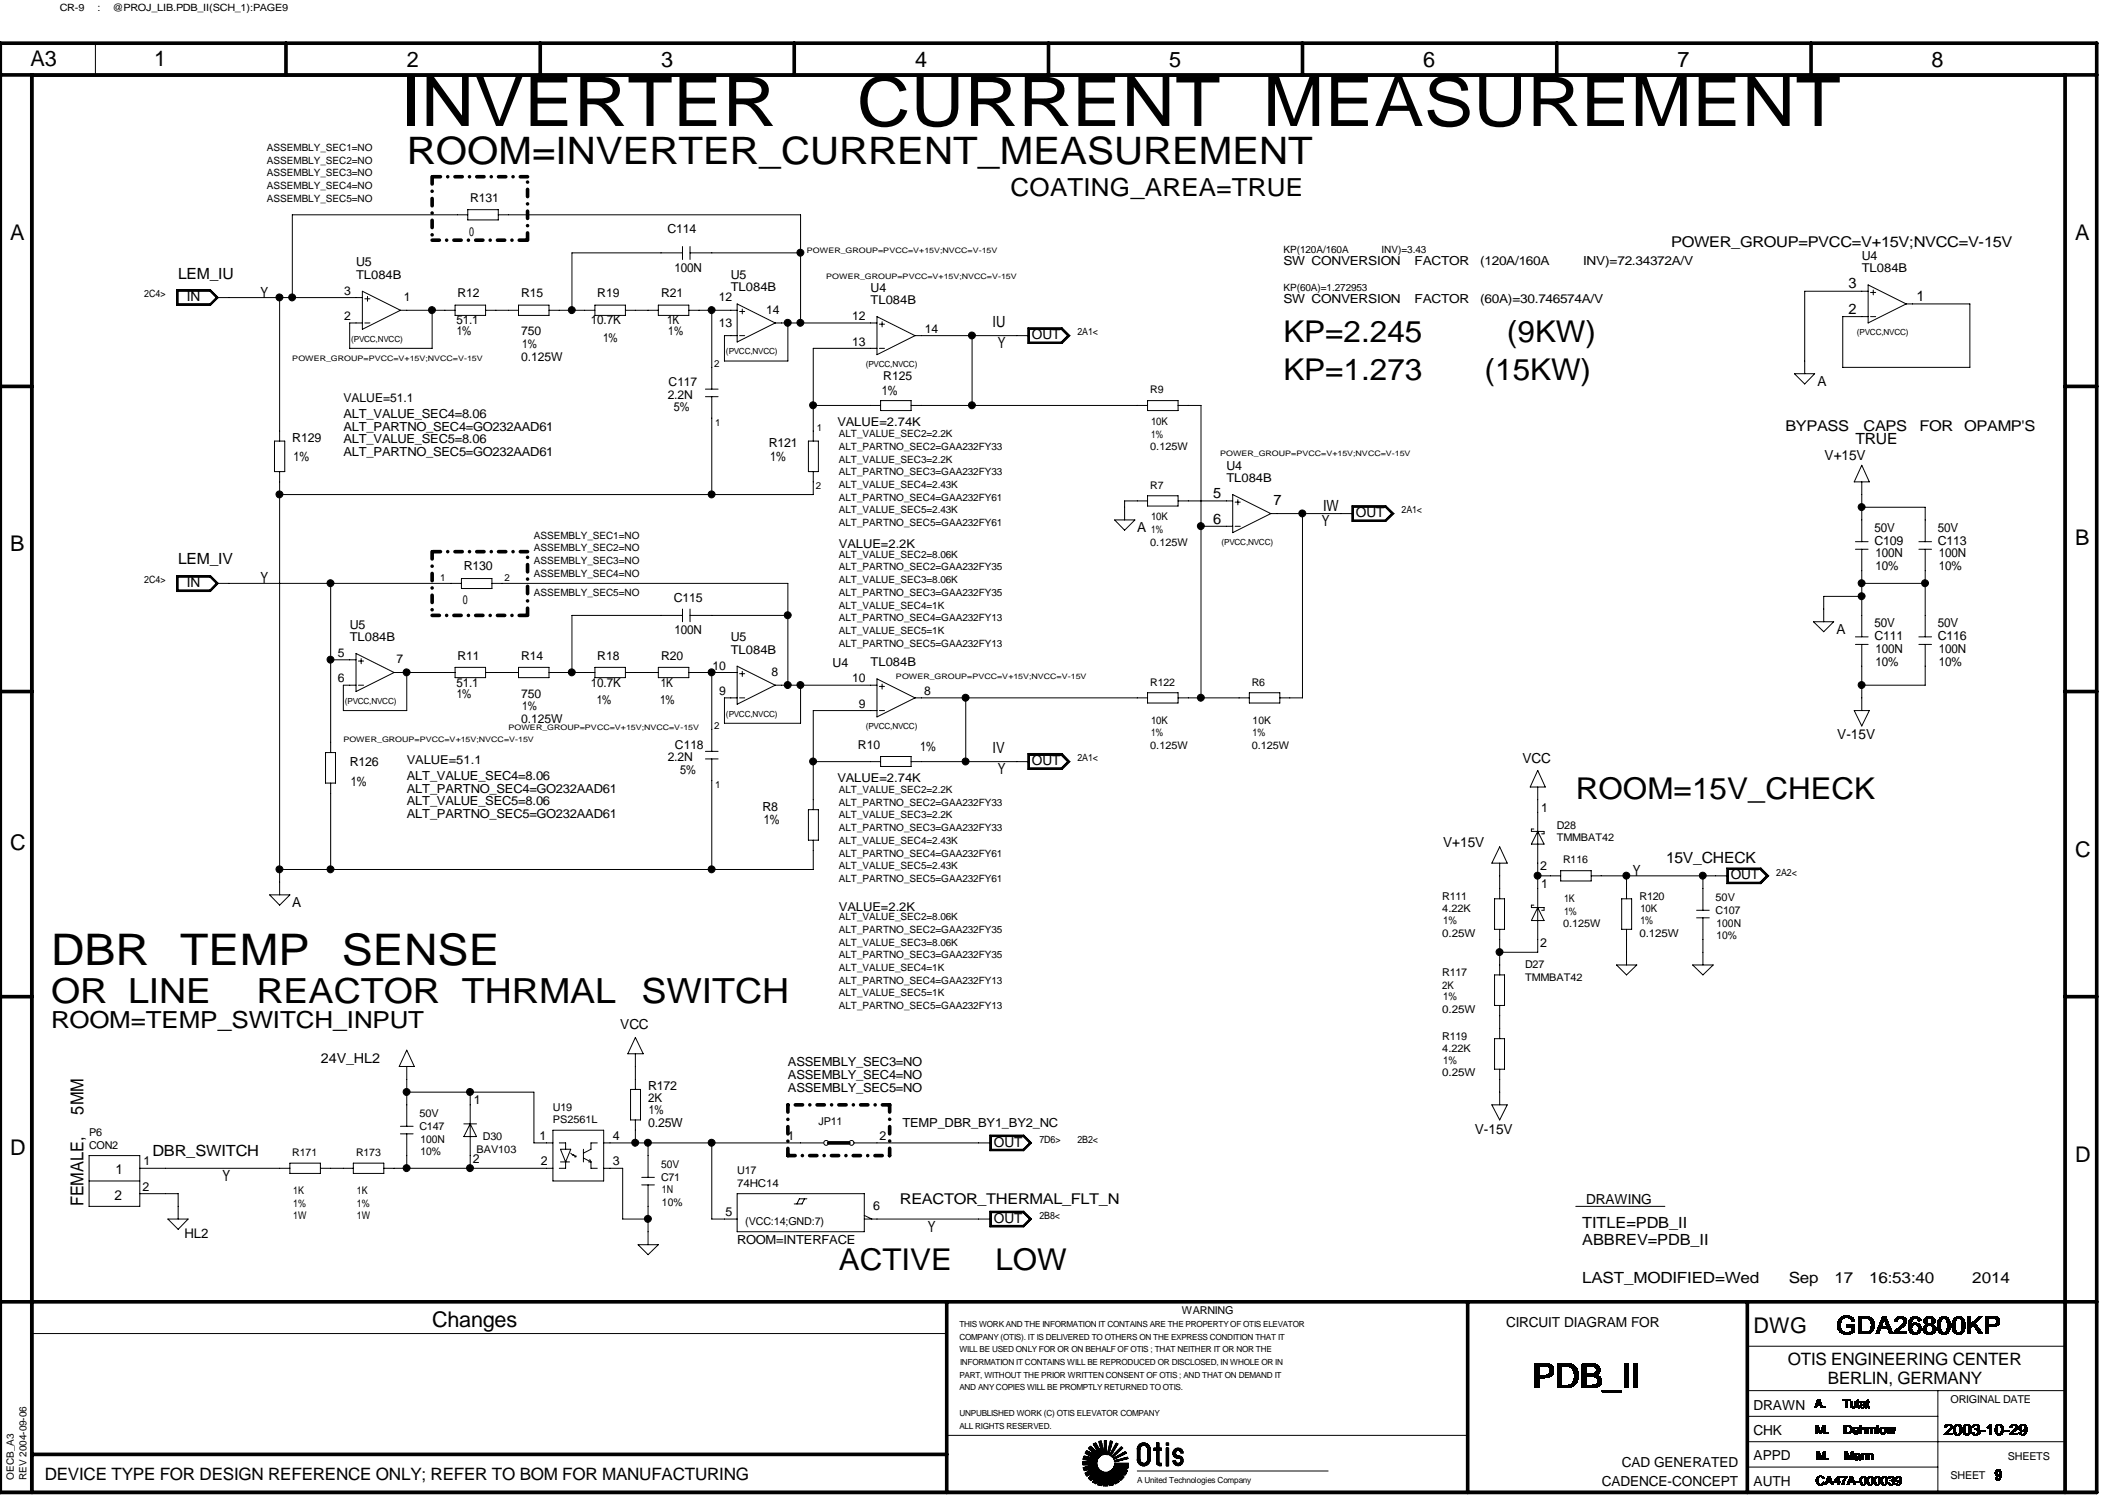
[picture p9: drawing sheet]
<svg xmlns="http://www.w3.org/2000/svg" width="297mm" height="210mm" viewBox="0 0 297 210" stroke-linecap="round" stroke-linejoin="round" font-family="sans-serif">
<g fill="none" stroke="#000" stroke-width=".51">
<path d="M0 6.1h293.9v203h-293.9zM0 10.5h293.9M4.5 10.5v198.6M40.1 6.1v4.4M75.7 6.1v4.4M111.3 6.1v4.4M147 6.1v4.4M182.6 6.1v4.4M218.2 6.1v4.4M253.9 6.1v4.4M289.5 10.5v198.6M0 54.1h4.5"/>
<path d="M289.5 54.1h4.4M0 96.9h4.5M289.5 96.9h4.4M0 139.7h4.5M289.5 139.7h4.4M116.2 160.1h2.8M0 182.4h293.9M132.7 182.4v26.7M205.7 182.4v26.7M244.9 182.4v26.7M4.5 203.8h128.2"/>
</g>
<path d="M60.6 33.7h13.4M60.6 24.8v8.9M74 33.7v-8.9M74 24.8h-13.4M60.6 77.3v8.9M74 77.3h-13.4M60.6 86.2h13.4M74 86.2v-8.9M110.4 154.8v7.1M124.7 154.8h-14.3M110.4 161.9h14.3M124.7 161.9v-7.1" fill="none" stroke="#000" stroke-width=".51" stroke-dasharray="1 1 0 1"/>
<g fill="none" stroke="#000" stroke-width=".14">
<path d="M.2 6.2h293.5v202.8h-293.5zM13.4 6.1v4.4M65.6 29.4h4.2v1.4h-4.2zM65.6 30.1h-24.6v11.6M69.8 30.1h42.4v15.2M95.7 35.4h-15.5v8.1M95.7 34.5v1.9M96.7 35.4h15.5M96.7 34.5v1.9M261.9 39.9l5.3 2.7-5.3 2.7zM24.8 40.6h4.7l1.1 1.1-1.1 1.1h-4.7zM24.8 40.6h4.7l1 1.1-1 1h-4.7z"/>
<path d="M24.9 40.7h4.6l.9 1-.9 .9h-4.6zM25 40.8h4.4l.9 .9-.9 .9h-4.4zM30.3 41.7h20.5M39.2 41.7v20.1M50.8 40.8l5.3 2.7-5.3 2.6zM51.1 45.3h.8M51.1 41.9h.8M51.5 41.5v.7M56.1 43.5h7.7M60.6 43.5v5.3h-11.6v-3.5h1.8M63.8 42.8h4.3v1.4h-4.3zM68.1 43.5h4.6"/>
<path d="M72.7 42.8h4.3v1.4h-4.3zM77 43.5h6.4M83.4 42.8h4.3v1.4h-4.3zM87.7 43.5h4.6M92.3 42.8h4.3v1.4h-4.3zM96.6 43.5h6.7M98.9 54.5h1.8M98.9 55.6h1.8M99.8 43.5v11M99.8 55.6v13.7M103.3 42.6l5.4 2.7-5.4 2.6zM103.7 47h.7"/>
<path d="M103.7 43.6h.7M104.1 43.3v.7M108.7 45.3h14.2M110.4 45.3v5.3h-8.8v-3.6h1.7M114 56.8h9.4M122.9 48.8h-8.9v13M122.9 44.4l5.4 2.6-5.4 2.7zM123.3 48.8h.7M123.3 45.4h.7M123.4 56.1h4.3v1.4h-4.3zM123.7 45.1v.7M127.7 56.8h33.2"/>
<path d="M128.3 47h16M136.3 47v9.8M144.1 45.9h4.8l1.1 1.1-1.1 1.1h-4.8zM144.1 46h4.7l1.1 1-1.1 1h-4.7zM144.2 46.1h4.6l1 .9-1 1h-4.6zM144.3 46.1h4.5l.8 .9-.8 .9h-4.5zM160.9 56.1h4.2v1.4h-4.2zM165.1 56.8h3.3v41M251.5 52.4h2.9l-1.4 1.4zM261.9 40.8h-8.9v11.6M262.2 44.4h.7M262.2 41h.7"/>
<path d="M262.6 40.6v.7M267.2 42.6h8.9v8.9h-17.8v-7.1h3.6M38.5 61.8h1.4v4.3h-1.4zM39.2 66.1v59.3M113.3 61.8h1.4v4.3h-1.4zM114 66.1v3.2h-74.8M156.2 72.9h2.9l-1.5 1.4zM160.9 70.2h-3.3v2.7M160.9 69.5h4.2v1.4h-4.2zM165.1 70.2h7.7M168.4 73.7h4.4M172.8 69.3l5.3 2.7-5.3 2.6z"/>
<path d="M173.1 73.7h.8M173.1 70.4h.8M173.5 70v.7M178.1 72h11.6M182.6 72v25.8h-3.2M189.5 70.9h4.8l1.1 1.1-1.1 1.1h-4.8zM189.6 71h4.7l1 1-1 1h-4.7zM189.6 71h4.6l1 1-1 .9h-4.6zM189.7 71.1h4.5l.9 .9-.9 .9h-4.5zM260.1 77h1.8M260.1 75.9h1.8M261 71.1h8.9v4.8"/>
<path d="M261 67.5v8.4M261 77v12.2M261 65.2l1 2.3h-2.1zM269 77h1.8M269 75.9h1.8M269.9 77v12.2M24.8 80.6h4.7l1.1 1.1-1.1 1.2h-4.7zM24.8 80.7h4.7l1 1-1 1.1h-4.7zM24.9 80.8h4.6l.9 .9-.9 1h-4.6zM25 80.9h4.4l.9 .8-.9 1h-4.4zM30.3 81.7h34.4M46.4 92.5h3.5"/>
<path d="M46.4 81.7v23.8M49.9 91.6l5.3 2.6-5.3 2.7zM50.2 96h.8M50.2 92.6h.8M50.6 92.3v.7M55.2 94.2h8.6M57 94.2v5.4h-8.9v-3.6h1.8M63.8 93.5h4.3v1.5h-4.3zM64.7 81.1h4.3v1.4h-4.3zM68.1 94.2h4.6M69 81.7h41.4v14.3M72.7 93.5h4.3v1.5h-4.3z"/>
<path d="M77 94.2h6.4M83.4 93.5h4.3v1.5h-4.3zM87.7 94.2h4.6M92.3 93.5h4.3v1.5h-4.3zM95.7 85.3v1.8M95.7 86.2h-15.5v8M96.6 94.2h6.7M96.7 85.3v1.8M96.7 86.2h13.7M99.8 94.2v11.1M103.3 93.3l5.4 2.7-5.4 2.7zM103.7 97.8h.7"/>
<path d="M103.7 94.4h.7M104.1 94.1v.7M108.7 96h14.2M112.2 96v5.3h-10.6v-3.5h1.7M122.9 99.6h-8.9v13.9M122.9 95.1l5.4 2.7-5.4 2.7zM123.3 99.6h.7M123.3 96.2h.7M123.7 95.8v.8M128.3 97.8h32.6M135.4 97.8v8.9M160.9 97.1h4.2v1.4h-4.2z"/>
<path d="M165.1 97.8h10M175.1 97.1h4.3v1.4h-4.3zM254.2 87.1h2.8l-1.4 1.4zM259.9 99.6h2.1l-1 2.1zM260.1 90.3h1.8M260.1 89.2h1.8M261 81.7h8.9M261 90.3v9.3M261 83.6h-5.4v3.5M269 90.3h1.8M269 89.2h1.8M269.9 90.3v5.7h-8.9"/>
<path d="M45.6 105.5h1.4v4.2h-1.4zM46.4 109.7v12.1M98.9 105.3h1.8M98.9 106.3h1.8M99.8 106.3v15.5M113.3 113.5h1.4v4.2h-1.4zM114 117.7v4.1h-74.8M114 106.7h9.4M123.4 106h4.3v1.4h-4.3zM127.7 106.7h16.6M144.1 105.6h4.8l1.1 1.1-1.1 1.1h-4.8zM144.1 105.7h4.7l1.1 1-1.1 1h-4.7z"/>
<path d="M144.2 105.7h4.6l1 1-1 1h-4.6zM144.3 105.8h4.5l.8 .9-.8 .9h-4.5zM210.2 118.7l1.1 2.2h-2.2zM215 116.2h-.3v.3h1.7v.3h-.3M215.6 107.9l1 2.4h-2.1zM215.6 110.3v6.2M215.6 116.5v1.7M215.6 118.3v8.9M215.6 116.5l.8 1.8h-1.7zM37.8 125.4h2.8l-1.4 1.4zM209.5 125.9h1.4v4.3h-1.4zM209.5 136.6h1.4v4.3h-1.4z"/>
<path d="M210.2 120.9v5M210.2 130.2v6.4M215 126.8h-.3v.4h1.7v.4h-.3M215.6 127.2v1.7M215.6 129v4.4h-5.4M215.6 122.7h3.2M215.6 127.2l.8 1.8h-1.7zM218.8 122h4.3v1.4h-4.3zM223.1 122.7h19.2M226.6 135.2h2.8l-1.4 1.4zM227.3 125.9h1.4v4.3h-1.4zM228 122.7v3.2"/>
<path d="M228 130.2v5M237.3 135.2h2.9l-1.5 1.4zM237.8 127.6h1.8M237.8 128.6h1.8M238.7 122.7v4.9M238.7 128.6v6.6M242.1 121.6h4.7l1.1 1.1-1.1 1.1h-4.7zM242.1 121.7h4.7l1 1-1 1.1h-4.7zM242.2 121.8h4.6l.9 .9-.9 1h-4.6zM242.3 121.8h4.4l.9 .9-.9 .9h-4.4zM56.1 158.9h1.8M56.1 157.8h1.8"/>
<path d="M57 153h17.8v7.1h2.7M57 149.4v8.4M57 158.9v4.8M57 147.2l1.1 2.2h-2.1zM65 157.5h1.8M65.9 157.5l.9 1.8h-1.8zM65.9 153v4.5M65.9 157.5v1.7M65.9 159.3v4.4M77.5 158.4h7.1v7.1h-7.1zM88.4 152.7h1.4v4.2h-1.4zM89.1 147.7v5"/>
<path d="M89.1 156.9v3.2M89.1 145.4l1.1 2.3h-2.2zM138.8 159h4.7l1.1 1.1-1.1 1.1h-4.7zM138.8 159.1h4.7l1 1-1 1.1h-4.7zM138.9 159.2h4.6l.9 .9-.9 1h-4.6zM139 159.3h4.4l.9 .8-.9 .9h-4.4zM209.1 154.8h2.2l-1.1 2.1zM209.5 145.5h1.4v4.3h-1.4zM210.2 140.9v4.6M210.2 149.8v5M12.5 161.9h7.1v7.1h-7.1zM12.5 165.5h7.1"/>
<path d="M19.6 167.3h5.4v3.5M19.6 163.7h21M23.5 170.8h2.9l-1.4 1.5zM40.6 163h4.3v1.4h-4.3zM44.9 163.7h4.6M49.5 163h4.3v1.4h-4.3zM53.8 163.7h23.7M78.4 160.1h.9v.9M78.6 162.8h1.2M78.6 161h1.4l-.7 1.8zM79.3 162.8v.9h-.9M80 161.6l.3 .3v-.1l.4 .3"/>
<path d="M80.5 162.1h.2M80.7 161.9v.2M81.8 161v1.8M81.8 162.3l1 .5M82.5 162.8h.3M82.7 162.5l.1 .3M82.8 162.8v.9h.9M83.7 160.1h-.9v.9l-1 .6M84.6 160.1h30.8M84.6 163.7h2.7v7.1h3.5M89.4 174.4h2.9l-1.5 1.4zM90 166h1.7"/>
<path d="M90 165h1.7M90.8 160.1v4.9M90.8 166v8.4M99.8 160.1v10.7h3.5M103.3 167.3h17.9v5.3h-17.9zM112.8 168l-.4 .7h-1.1M113.1 168h-1l-.4 .7M119.7 160.1h19.3M121.2 170.8h17.8M121.2 170.3l1 .5M138.8 169.7h4.7l1.1 1.1-1.1 1.1h-4.7zM138.8 169.8h4.7l1 1-1 1.1h-4.7z"/>
<path d="M138.9 169.9h4.6l.9 .9-.9 1h-4.6zM139 169.9h4.4l.9 .9-.9 .9h-4.4zM220.9 169h12.5M4.5 186.9h128.2M244.9 194.9h44.6M244.9 188.6h44.6M244.9 198.5h26.7M271.6 194.9v14.2M4.3 209.1v-198.4h285.3v198.4M132.7 201.1h73M151.8 205.2h2M151.8 205.3h2"/>
<path d="M151.8 204.9h2M151.8 204.8h2M151.8 205h2M151.8 205.1h2M151.8 204.3h1.6M151.8 204.3h1.4M151.8 204.4h2.1M151.8 205.7h2.2M151.8 205.7h2.1M151.9 204.2h.9M151.9 204.3h1M151.9 204.2h.8"/>
<path d="M151.9 205.8h2.1M151.9 205.9h1M151.9 205.8h1.2M151.9 206h.4M151.9 204.1h.5M151.9 204.1h.6M151.9 205.9h.7M151.9 206h.6M152 204h.1M152 206h.1M152 206.1l1.2-.3-1.1 .6h1M152 205.6h1.9"/>
<path d="M152 204.5h1.8M152.1 203.6l1.4 .8-1.5-.4M152.1 203.6h.8M152.1 203.6h.9M152.1 206.5h.8M152.1 205.6h1.7M152.1 206.5h.9M152.2 203.5h.6M152.2 203.5h.5M152.2 206.5h.7M152.2 206.4h1M152.2 203.4h.5"/>
<path d="M152.2 203.4h.3M152.2 203.7h.9M152.2 206.6h.5M152.2 206.7h.5M152.2 206.7h.4M152.2 206.6h.6M152.2 206.3h5.7M152.2 205.5h1.6M152.3 203.3h.2M152.3 206.8h.2M152.3 203.3h.1M152.3 203.7h.8"/>
<path d="M152.4 204.6h1.4M152.4 206.3h5.5M152.4 206.8l1-.5-.8 .8h.7M152.4 203.8h.8M152.4 205.5h1.4M152.4 206.2h2.3M152.5 203.8h.8M152.5 203.8h.9M152.5 204.6h1.3M152.5 206.2h2.1M152.5 205.4h1.3M152.6 206.2h1.9"/>
<path d="M152.6 202.9h.5M152.6 207.2h.6M152.6 206.1h1.8M152.6 207.1h.7M152.7 202.9h.4M152.7 203h.5M152.7 203.9h.8M152.7 207.1h.7M152.7 207.2h.5M152.7 203.1h.6M152.7 202.8h.4M152.7 202.8h.3"/>
<path d="M152.7 203h.6M152.7 204.6h1.1M152.7 207h.8M152.7 207.3h.4M152.7 203.1h.7M152.7 202.7h.3M152.7 206.1h1.6M152.8 204h.8M152.8 207.3h.3M152.8 206.9h.7M152.8 205.4h1M152.8 203.2h.6"/>
<path d="M152.8 202.7h.1M152.8 207.4h.2M152.8 206h1.5M152.8 206.8h.8M152.8 206.9h4.7M152.9 206h1.3M152.9 203.2h.6M152.9 204.7h.9M152.9 207.4h.1M152.9 206.8h4.5M152.9 205.4h.9M152.9 204.1h1.3"/>
<path d="M152.9 204h.8M152.9 206.8h4.4M152.9 207.5l.7-.7-.4 .9M152.9 206h1.2M152.9 203.3h.6M152.9 206.7h4.4M153 203.3h.6M153 206.7h4.3M153 205.9h1.1M153 203.4h.6M153 204.7h.8M153 206.6h4.2"/>
<path d="M153.1 205.3h.7M153.1 203.4h.6M153.1 204.1h1M153.1 205.9h.9M153.1 206.6h4.1M153.1 203.5h.7M153.1 204.2h1M153.1 206.5h4.7M153.2 203.5h.6M153.2 206.5h4.7M153.2 205.8h.8M153.2 202.9h-.6l1.2 1.2-1.5-.9"/>
<path d="M153.2 204.2h.8M153.2 205.3l-1.4 .4h2.1M153.2 207.7h.6M153.2 207.6h.6M153.2 202.3l.9 1.5-1.2-1.2M153.2 203.6h.6M153.2 204.3h.8M153.2 206.4h4.7M153.3 202.4h.4M153.3 202.3h.4M153.3 203.6h.6M153.3 207.5h.6"/>
<path d="M153.3 207.7h.5M153.3 202.5h.5M153.3 204.3h.7M153.3 207.4h.7M153.4 202.3h.2M153.4 202.5h.4M153.4 202.6h.4M153.4 203.7h.6M153.4 207.3h.6M153.4 207.4h.6M153.4 207.8h.3M153.4 204.3h.6"/>
<path d="M153.4 207.2h.7M153.5 202.2h.1M153.5 202.7h.3M153.5 203.8h1.9M153.5 207.9h.2M153.5 207.2h3.1M153.5 202.7h.4M153.5 203.8h.5M153.5 207.1h3.1M153.5 202.8h.5M153.5 202.8h.4M153.5 203.8h1.2"/>
<path d="M153.5 207.9l.6-.7-.2 .9M153.5 207h4M153.5 207.1h3M153.6 202.9h.4M153.6 203.9h.9M153.6 206.9h3.9M153.6 203h.4M153.6 203.9h.8M153.6 206.8h3.8M153.7 203.1h.4M153.7 203h.3M153.7 204h.6"/>
<path d="M153.7 203.2h.4M153.8 203.2h.4M153.8 204h.5M153.8 203.3h.4M153.8 203.4h.5M153.9 203.4h.4M153.9 204.5h-2.1l1.6 .3M153.9 208h.6M153.9 203.5h.4M153.9 207.9h.6M153.9 208.1h.6M154 203.6h.3"/>
<path d="M154 203.5h.3M154 207.8h.5M154 207.9h.5M154 203.6h.4M154 207.7h.6M154 202h.4M154 202.1h.4M154 203.7h1.1M154 203.7h.4M154 207.4h.6M154 208.1h.5M154 207.5h.6"/>
<path d="M154 207.6h.6M154.1 202.3h.4M154.1 202.2h.3M154.1 202.1h.3M154.1 203.8h1.3M154.1 207.3h2.6M154.1 207.4h1.8M154.1 202.4h.4M154.1 207.2h2.6M154.2 201.9h.1M154.2 202.4h.3M154.2 202.5h.3"/>
<path d="M154.2 202.6h.3M154.2 202.7h.4M154.3 202.9h.3M154.3 202.8h.3M154.3 202.7h.3M154.3 201.9l.5 1.8v-1.9h.3v2M154.3 203.1h.4M154.3 203.1h.3M154.3 203h.3M154.3 208.2h.1M154.3 202h-.3l.5 1.8-.9-1.7M154.3 203.2h.4"/>
<path d="M154.4 203.4h.3M154.4 203.3h.3M154.4 203.5h.3M154.4 203.5h.4M154.4 208.2l.3-.8v.8M154.5 203.6h.3M154.5 203.7h.6M154.7 207.9h.6M154.7 207.4h1.3M154.7 207.8h.6M154.7 208.2h.6M154.7 208.1h.6"/>
<path d="M154.7 207.5h.6M154.7 207.6h.6M154.7 207.7h.6M154.7 208h.6M154.8 202.4h.3M154.8 202.3h.3M154.8 202.2h.3M154.8 202h.3M154.8 202.1h.3M154.8 201.9h.3M154.8 203.2h.3M154.8 203.1h.3"/>
<path d="M154.8 203.4h.3M154.8 203.3h.3M154.8 202.9h.3M154.8 202.8h.3M154.8 202.5h.3M154.8 203h.3M154.8 202.6h.3M154.8 202.7h.3M154.8 203.5h.3M154.8 203.6h.3M154.9 208.2h.2M155.2 203.6h.3"/>
<path d="M155.2 203.7h.2M155.3 203.5h.2M155.3 203.6h.2M155.3 203.4h.2M155.3 203.4h.3M155.3 203.3h.3M155.3 207.5h.7M155.3 207.6h.7M155.3 206.2h2.6M155.4 203.2h.2M155.4 203.3h.2M155.4 207.6h.6"/>
<path d="M155.4 203.1h.2M155.4 203h.3M155.4 202.9h.3M155.4 207.8h.6M155.4 207.9h.6M155.4 207.7h.6M155.4 206.2h2.6M155.4 202.8h.3M155.4 202.7h.3M155.4 207.9h.7M155.5 202.6h.3M155.5 202.7h.3"/>
<path d="M155.5 207.9h.6M155.5 208h.6M155.5 206.2h2.5M155.5 202.5h.3M155.5 208.1h.5M155.6 202.4h.2M155.6 202.3h.2M155.6 202.3h.3M155.6 203.8h.2M155.6 203.9h.1M155.6 208.2h.1M155.6 208.2l-.3-.8v.8"/>
<path d="M155.6 206.1h2.4M155.6 202.2h.3M155.6 202h.4M155.6 202.1h.3M155.6 203.7h.3M155.6 204h.1M155.7 201.9h.1M155.7 202h.2M155.7 203.6h.3M155.7 203.7h.2M155.7 201.9l-.5 1.9M155.7 206.1h2.3"/>
<path d="M155.7 203.5h.3M155.8 203.5h.2M155.8 206h2.1M155.8 203.4h.3M155.8 203.3h.3M155.8 204.1h.3M155.9 203.2h.3M155.9 203.3h.2M155.9 204h.3M155.9 205.9h1.9M155.9 204.2h.1M155.9 205.9h1.8"/>
<path d="M156 203.2h.2M156 202l-.6 1.8h-.3M156 204h.2M156 204.2h.1M156 207.4h.7M156 205.8h1.5M156 203.1h.2M156 203.1h.3M156 203.9h.3M156 207.4h.8M156 205.8h2.1M156 203h.3"/>
<path d="M156 207.5h.8M156 205.7h2.1M156.1 202.9h.2M156.1 202.9h.3M156.1 203.8h.3M156.1 204.5h.1M156.1 204.4h.2M156.1 207.6h.7M156.1 207.5h.7M156.1 205.7h2M156.1 205.6h2M156.1 202.8h.3"/>
<path d="M156.1 204.3h.4M156.1 207.7h.7M156.1 205.6h2.1M156.1 205.5h2.1M156.2 202.8h.3M156.2 202.7h.3M156.2 203.8h.3M156.2 205.4h2M156.2 205.5h2M156.2 205.3h2M156.2 203.7h.3M156.2 204.8h.5"/>
<path d="M156.2 204.7h.6M156.2 207.7h.5M156.2 205.2h2M156.2 202.6h.3M156.2 204.3h.4M156.2 204.8h.2M156.2 207.8h.4M156.2 207.8h.5M156.2 205.1h2M156.2 205h2M156.3 202.5h.3M156.3 202.6h.2"/>
<path d="M156.3 203.6h.3M156.3 207.9h.2M156.3 204.2h.4M156.3 202.4h.4M156.3 203.6h.4M156.3 204.6h.8M156.3 207.9l-.4-.6 .2 .8M156.4 202.4h.3M156.4 203.5h.3M156.4 204.2h.4M156.4 202.3h.3l-1 1.7M156.4 202.3h.3"/>
<path d="M156.5 203.5h.3M156.5 204.1h.3M156.5 202.2h.1M156.5 203.4h.3M156.5 202.2l-1 1.7h.2M156.5 204.1h.5M156.5 204.6h.8M156.5 203.4h.4M156.6 203.3h.3M156.6 204.6h.8M156.6 203.3h.4M156.6 204h.5"/>
<path d="M156.6 207.1h.9M156.7 203.2h.3M156.7 207.1h.7M156.7 203.2h.4M156.7 204h.5M156.7 204h.4M156.7 204.5h.9M156.7 207.2h.7M156.8 203.2h.3M156.8 207.2h.5M156.8 203.1h.4M156.8 203.9h.5"/>
<path d="M156.9 203h.3M156.9 203.9h.5M156.9 207.3h.4M156.9 203h.4M156.9 207.3h.3M157 202.9h.3M157 203.8h.5M157 207.3h.2M157 207.4h.2M157 202.9h.4l-1.4 1.4M157 204.5h.8M157 207.4h.1"/>
<path d="M157.1 202.9h.2M157.1 203.8h.5M157.1 202.8h.2M157.1 207.4l-.6-.4 .4 .6h-.8M157.2 203.7h.5M157.2 204.4h.7M157.2 202.7l-1.4 1.4h.3M157.2 203.7h.6M157.3 203.6h.6l-1.8 .9M157.3 204.4h.8l-1.9 .5M157.4 203.6h.5M157.4 204.3h.7"/>
<path d="M157.4 206.6h.4M157.4 205.8l.6 .2h-2.3M157.5 203.5h.4M157.5 206.6h.3M157.6 203.5h.2M157.6 204.3h.5M157.6 206.7h.1M157.6 203.4h.2M157.7 206.7l-.6-.2 .5 .5h-4M157.7 203.4l-1.6 .9h.3M157.9 204.3h.2M157.9 204.2h.2"/>
<path d="M158.1 204.2l-1.9 .5h.8M159.4 203.1h.4v1.4h-.4zM159.4 203h.4M159.4 202.9h.4M159.4 204.6h.4M159.4 206.1h26.8M159.5 202.9l-.1 .1h.4M159.5 202.8v.1M159.5 203.1v1.4M159.5 204.7v.2M159.5 202.9h.3M159.5 202.8h.4"/>
<path d="M159.5 204.8h.4M159.5 204.6h.3M159.5 204.7h.3M159.5 202.7v.1M159.5 204.9h.1M159.5 204.9h.4M159.5 202.7h.4M159.6 202.6l-.1 .1M159.6 204.9v.2M159.6 203.1v1.4M159.6 202.6h.4M159.6 202.7h.4"/>
<path d="M159.6 204.9h.4M159.6 202.6h.1M159.6 202.6h.5M159.6 205h.5M159.6 202.5h1.4M159.6 205.1h1.4M159.6 205h1.4M159.7 202.4l-.1 .2M159.7 202.5h1.3M159.7 205.1l.1 .2 1-.1M159.7 203.1v1.4M159.7 205.1h1.3"/>
<path d="M159.7 202.4h1.2h-1.2M159.8 205.2h1.1h-1.1M159.8 202.4h1.1M159.8 203.1v1.4M159.8 204.6h-.4l.1 .1M159.9 202.3h.9M159.9 205.3h.8M159.9 202.3h.1M160 202.3h.7M160 205.3h.7M160.1 202.2h.4M160.1 205.4h.4"/>
<path d="M160.6 202.6h.5M160.6 205h.5M160.7 202.6h.4M160.7 204.9h.4M160.7 202.3h.1M160.7 202.7h.4M160.7 204.9h.5M160.7 202.7h.5M160.8 202.3v.1M160.8 202.8h.4M160.8 204.8h.4M160.8 202.3l-1 .1"/>
<path d="M160.8 202.9h.4M160.8 204.7h.4M160.9 203.1h.3v1.4h-.3zM160.9 203h.3M160.9 202.9h.3M160.9 204.6h.3M160.9 203.1v1.4M161 203.1v1.4M161 202.5l.1 .1M161 205l-.1 .1h-1.2M161.1 202.6v.1M161.1 203.1v1.4"/>
<path d="M161.1 205h-.1M161.1 202.7l.1 .2M161.1 204.9v.1M161.2 204.8l-.1 .1M161.2 203.1v1.4M161.2 204.7v.1M161.2 202.9v.1M161.2 204.6v.1M161.8 203.2h1M161.8 203.1h1M161.8 203h1M161.8 202.9h1"/>
<path d="M162.1 202.2v2.7h.4v-2.7M162.1 204.9h.4M162.1 205h.5M162.1 205.1h.7M162.1 205h.7M162.2 202.2v2.7M162.2 205.1h.6M162.2 205.2h.6M162.3 205.2h.5M162.3 202.2v2.7M162.3 205.3h.5M162.4 205.4h.4"/>
<path d="M162.4 202.2v2.7M162.5 205.4h.3M163.5 202.2v.3M163.5 202.9v2.5M163.6 202.2v.3M163.6 202.9v2.5M163.7 202.2v.3M163.7 202.9v2.5M163.8 202.2v.3M163.8 202.9v2.5M164.4 203.5h.4M164.4 203.6h.4"/>
<path d="M164.4 203.7h.4M164.4 203.8h.4M164.4 204.8h.4M164.4 204.7h.4M164.5 204.9h.3M164.5 203.4h.3M164.5 203.4h.4M164.5 203.9h.4M164.5 203.9h.5M164.5 204.9h.4M164.5 203.3h.5M164.5 203.3h.4"/>
<path d="M164.5 204h.7M164.5 204h.9M164.5 205h.5M164.5 203.2h1.2M164.5 204h1M164.5 205.1h1.2M164.5 205h1.2M164.6 203.2h1.1M164.6 204.1h1M164.6 205.1h1.1M164.6 203.1h1M164.6 205.2h1"/>
<path d="M164.7 203.1h.9M164.7 204.2h1M164.7 205.2h.9M164.7 203h.9M164.8 205.3h.7M164.8 203h.7M164.8 204.3h.9M164.8 202.9h.7M164.8 204.3h1M164.9 205.4h.5M165.1 202.9h.1M165.1 205.4h.1"/>
<path d="M165.3 203.3h.5M165.3 204.3h.5M165.3 205h.5M165.4 203.3h.4M165.4 203.4h.4M165.4 204.9h.4M165.4 204.4h.4M165.5 204.9h.3M165.5 203.5h.4M165.5 204.5h.4M165.5 204.5h.3M165.5 204.8h.4"/>
<path d="M165.5 203.6h.4M165.5 204.6h.4M165.5 204.7h.4M244.9 202h44.6M244.9 205.6h26.7"/>
<circle cx="112.2" cy="35.4" r=".49"/>
<circle cx="39.2" cy="41.7" r=".49"/>
<circle cx="41" cy="41.7" r=".49"/>
<circle cx="60.6" cy="43.4" r=".49"/>
<circle cx="80.2" cy="43.4" r=".49"/>
<circle cx="99.8" cy="43.4" r=".49"/>
<circle cx="110.4" cy="45.2" r=".49"/>
<circle cx="112.2" cy="45.2" r=".49"/>
<circle cx="114" cy="56.8" r=".49"/>
<circle cx="136.2" cy="56.8" r=".49"/>
<circle cx="136.2" cy="47" r=".49"/>
<circle cx="39.2" cy="69.3" r=".49"/>
<circle cx="99.8" cy="69.3" r=".49"/>
<circle cx="168.3" cy="73.7" r=".49"/>
<circle cx="182.6" cy="71.9" r=".49"/>
<circle cx="261" cy="71.1" r=".49"/>
<circle cx="46.3" cy="92.4" r=".49"/>
<circle cx="46.3" cy="81.7" r=".49"/>
<circle cx="57" cy="94.2" r=".49"/>
<circle cx="80.2" cy="94.2" r=".49"/>
<circle cx="99.8" cy="94.2" r=".49"/>
<circle cx="110.4" cy="86.2" r=".49"/>
<circle cx="110.4" cy="96" r=".49"/>
<circle cx="112.2" cy="96" r=".49"/>
<circle cx="135.4" cy="97.8" r=".49"/>
<circle cx="168.3" cy="97.8" r=".49"/>
<circle cx="261" cy="81.7" r=".49"/>
<circle cx="261" cy="83.5" r=".49"/>
<circle cx="261" cy="96" r=".49"/>
<circle cx="269.8" cy="81.7" r=".49"/>
<circle cx="114" cy="106.7" r=".49"/>
<circle cx="135.4" cy="106.7" r=".49"/>
<circle cx="39.2" cy="121.8" r=".49"/>
<circle cx="46.3" cy="121.8" r=".49"/>
<circle cx="99.8" cy="121.8" r=".49"/>
<circle cx="210.2" cy="133.4" r=".49"/>
<circle cx="215.5" cy="122.7" r=".49"/>
<circle cx="228" cy="122.7" r=".49"/>
<circle cx="238.7" cy="122.7" r=".49"/>
<circle cx="57" cy="153" r=".49"/>
<circle cx="65.9" cy="153" r=".49"/>
<circle cx="57" cy="163.7" r=".49"/>
<circle cx="65.9" cy="163.7" r=".49"/>
<circle cx="89" cy="160.1" r=".49"/>
<circle cx="90.8" cy="170.8" r=".49"/>
<circle cx="90.8" cy="160.1" r=".49"/>
<circle cx="99.8" cy="160.1" r=".49"/>
<circle cx="115.8" cy="160.1" r=".34"/>
<circle cx="119.4" cy="160.1" r=".34"/>
</g>
<g fill="#000">
<circle cx="112.2" cy="35.4" r=".49"/>
<circle cx="39.2" cy="41.7" r=".49"/>
<circle cx="41" cy="41.7" r=".49"/>
<circle cx="60.6" cy="43.4" r=".49"/>
<circle cx="80.2" cy="43.4" r=".49"/>
<circle cx="99.8" cy="43.4" r=".49"/>
<circle cx="110.4" cy="45.2" r=".49"/>
<circle cx="112.2" cy="45.2" r=".49"/>
<circle cx="114" cy="56.8" r=".49"/>
<circle cx="136.2" cy="56.8" r=".49"/>
<circle cx="136.2" cy="47" r=".49"/>
<circle cx="39.2" cy="69.3" r=".49"/>
<circle cx="99.8" cy="69.3" r=".49"/>
<circle cx="168.3" cy="73.7" r=".49"/>
<circle cx="182.6" cy="71.9" r=".49"/>
<circle cx="261" cy="71.1" r=".49"/>
<circle cx="46.3" cy="92.4" r=".49"/>
<circle cx="46.3" cy="81.7" r=".49"/>
<circle cx="57" cy="94.2" r=".49"/>
<circle cx="80.2" cy="94.2" r=".49"/>
<circle cx="99.8" cy="94.2" r=".49"/>
<circle cx="110.4" cy="86.2" r=".49"/>
<circle cx="110.4" cy="96" r=".49"/>
<circle cx="112.2" cy="96" r=".49"/>
<circle cx="135.4" cy="97.8" r=".49"/>
<circle cx="168.3" cy="97.8" r=".49"/>
<circle cx="261" cy="81.7" r=".49"/>
<circle cx="261" cy="83.5" r=".49"/>
<circle cx="261" cy="96" r=".49"/>
<circle cx="269.8" cy="81.7" r=".49"/>
<circle cx="114" cy="106.7" r=".49"/>
<circle cx="135.4" cy="106.7" r=".49"/>
<circle cx="39.2" cy="121.8" r=".49"/>
<circle cx="46.3" cy="121.8" r=".49"/>
<circle cx="99.8" cy="121.8" r=".49"/>
<circle cx="210.2" cy="133.4" r=".49"/>
<circle cx="215.5" cy="122.7" r=".49"/>
<circle cx="228" cy="122.7" r=".49"/>
<circle cx="238.7" cy="122.7" r=".49"/>
<circle cx="57" cy="153" r=".49"/>
<circle cx="65.9" cy="153" r=".49"/>
<circle cx="57" cy="163.7" r=".49"/>
<circle cx="65.9" cy="163.7" r=".49"/>
<circle cx="89" cy="160.1" r=".49"/>
<circle cx="90.8" cy="170.8" r=".49"/>
<circle cx="90.8" cy="160.1" r=".49"/>
<circle cx="99.8" cy="160.1" r=".49"/>
</g>
<g font-size="9.6">
<text x="56.1" y="17.7">INVERTER</text>
<text x="120.1" y="17.7">CURRENT MEASUREMENT</text>
</g>
<g font-size="6.1">
<text x="7.2" y="135.2">DBR</text>
<text x="25.3" y="135.2">TEMP</text>
<text x="47.9" y="135.2">SENSE</text>
</g>
<text font-size="5.3" x="57" y="22.9">ROOM=INVERTER_CURRENT_MEASUREMENT</text>
<g font-size="4.9">
<text x="7.2" y="140.5">OR LINE</text>
<text x="35.9" y="140.5">REACTOR THRMAL</text>
<text x="89.9" y="140.5">SWITCH</text>
</g>
<text font-size="4.8" x="214.8" y="194.5">PDB_II</text>
<g font-size="4.2">
<text x="179.9" y="47.9">KP=2.245</text>
<text x="211.2" y="47.9">(9KW)</text>
<text x="179.9" y="53.2">KP=1.273</text>
<text x="208.1" y="53.2">(15KW)</text>
<text x="220.9" y="112">ROOM=15V_CHECK</text>
<text x="117.6" y="177.9">ACTIVE</text>
<text x="139.5" y="177.9">LOW</text>
</g>
<g font-size="3.5">
<text x="141.6" y="27.4">COATING_AREA=TRUE</text>
<text x="257.4" y="186.9">GDA26800KP</text>
</g>
<text font-size="3.3" x="7.2" y="144.1">ROOM=TEMP_SWITCH_INPUT</text>
<g font-size="3">
<text x="4.3" y="9.2">A3</text>
<text x="21.6" y="9.2">1</text>
<text x="57" y="9.4">2</text>
<text x="92.7" y="9.4">3</text>
<text x="128.3" y="9.4">4</text>
<text x="163.9" y="9.4">5</text>
<text x="199.5" y="9.4">6</text>
<text x="235.2" y="9.4">7</text>
<text x="270.8" y="9.4">8</text>
<text x="1.4" y="33.6">A</text>
<text x="290.9" y="33.6">A</text>
<text x="1.4" y="77.3">B</text>
<text x="290.9" y="76.4">B</text>
<text x="1.4" y="119.1">C</text>
<text x="290.9" y="120">C</text>
<text x="1.4" y="161.9">D</text>
<text x="290.9" y="162.8">D</text>
<text x="60.6" y="185.9">Changes</text>
<text x="245.8" y="186.8">DWG</text>
</g>
<g font-size="2.5">
<text x="11.7" y="156.2" transform="rotate(-90 11.7 156.2)">5MM</text>
<text x="11.7" y="169" transform="rotate(-90 11.7 169)">FEMALE,</text>
</g>
<g font-size="2.4">
<text x="250.6" y="191.3">OTIS ENGINEERING CENTER</text>
<text x="256.2" y="194">BERLIN, GERMANY</text>
<text x="6.3" y="207.3">DEVICE TYPE FOR DESIGN REFERENCE ONLY; REFER TO BOM FOR MANUFACTURING</text>
</g>
<g font-size="2.2">
<text x="25" y="39">LEM_IU</text>
<text x="36.5" y="41.7">Y</text>
<text x="139.1" y="45.8">IU</text>
<text x="139.9" y="48.8">Y</text>
<text x="260.1" y="62.2">TRUE</text>
<text x="185.5" y="71.6">IW</text>
<text x="185.3" y="73.7">Y</text>
<text x="25" y="79.1">LEM_IV</text>
<text x="36.5" y="81.7">Y</text>
<text x="139.1" y="105.5">IV</text>
<text x="139.9" y="108.5">Y</text>
<text x="228.9" y="122.7">Y</text>
<text x="233.5" y="120.9">15V_CHECK</text>
<text x="21.4" y="161.9">DBR_SWITCH</text>
<text x="31.2" y="165.5">Y</text>
<text x="130" y="172.6">Y</text>
<text x="221.8" y="172">TITLE=PDB_II</text>
<text x="221.8" y="179.7">LAST_MODIFIED=Wed</text>
<text x="221.8" y="174.4">ABBREV=PDB_II</text>
<text x="250.7" y="179.7">Sep</text>
<text x="257.2" y="179.7">17</text>
<text x="262" y="179.7">16:53:40</text>
<text x="276.5" y="179.7">2014</text>
<text x="272.5" y="201.1">2003-10-29</text>
<text x="279.7" y="207.3">9</text>
</g>
<g font-size="2.1">
<text x="234.3" y="34.5">POWER_GROUP=PVCC=V+15V;NVCC=V-15V</text>
<text x="250.3" y="60.4">BYPASS</text>
<text x="261.2" y="60.4">CAPS</text>
<text x="269.1" y="60.4">FOR</text>
<text x="275.3" y="60.4">OPAMP'S</text>
<text x="126.2" y="168.7">REACTOR_THERMAL_FLT_N</text>
</g>
<g font-size="2">
<text x="259.1" y="40.4">3</text>
<text x="259.1" y="43.9">2</text>
<text x="268.6" y="42.2">1</text>
<text x="170" y="69.8">5</text>
<text x="178.5" y="70.7">7</text>
<text x="170" y="73.4">6</text>
</g>
<g font-size="1.9">
<text x="26.2" y="42.2">IN</text>
<text x="144.6" y="47.5">OUT</text>
<text x="123.6" y="55.4">1%</text>
<text x="254.8" y="54.1">A</text>
<text x="41.1" y="64.6">1%</text>
<text x="107.9" y="64.6">1%</text>
<text x="255.8" y="64.4">V+15V</text>
<text x="159.4" y="74.6">A</text>
<text x="190.1" y="72.5">OUT</text>
<text x="26.2" y="82.3">IN</text>
<text x="257.4" y="88.9">A</text>
<text x="129" y="105.2">1%</text>
<text x="144.6" y="107.2">OUT</text>
<text x="213.4" y="106.8">VCC</text>
<text x="257.6" y="103.6">V-15V</text>
<text x="49.2" y="110.1">1%</text>
<text x="107.1" y="115.4">1%</text>
<text x="202.3" y="118.7">V+15V</text>
<text x="242.6" y="123.2">OUT</text>
<text x="41" y="127.1">A</text>
<text x="45" y="149">24V_HL2</text>
<text x="86.9" y="144.2">VCC</text>
<text x="139.3" y="160.7">OUT</text>
<text x="206.8" y="158.8">V-15V</text>
<text x="16.2" y="164.5">1</text>
<text x="16" y="168.1">2</text>
<text x="25.9" y="173.4">HL2</text>
<text x="139.3" y="171.3">OUT</text>
<text x="222.3" y="168.7">DRAWING</text>
<text x="211.1" y="185.9">CIRCUIT DIAGRAM FOR</text>
<text x="245.8" y="197.5">DRAWN</text>
<text x="245.8" y="201.1">CHK</text>
<text x="224.5" y="208.2">CADENCE-CONCEPT</text>
<text x="227.3" y="205.5">CAD GENERATED</text>
<text x="245.8" y="208.2">AUTH</text>
<text x="245.8" y="204.6">APPD</text>
</g>
<g font-size="1.7">
<text x="65.9" y="28.3">R131</text>
<text x="65.8" y="33">0</text>
<text x="93.6" y="32.7">C114</text>
<text x="48.3" y="41.3">3</text>
<text x="49.9" y="37.3">U5</text>
<text x="49.9" y="39">TL084B</text>
<text x="64.1" y="41.7">R12</text>
<text x="73.1" y="41.7">R15</text>
<text x="83.7" y="41.7">R19</text>
<text x="92.7" y="41.7">R21</text>
<text x="94.6" y="38.1">100N</text>
<text x="102.4" y="39.1">U5</text>
<text x="102.4" y="40.8">TL084B</text>
<text x="122" y="40.9">U4</text>
<text x="179.9" y="37.2">SW CONVERSION</text>
<text x="198.3" y="37.2">FACTOR</text>
<text x="207.5" y="37.2">(120A/160A</text>
<text x="221.9" y="37.2">INV)=72.34372A/V</text>
<text x="261" y="38.1">TL084B</text>
<text x="261" y="36.4">U4</text>
<text x="48.3" y="44.8">2</text>
<text x="56.6" y="42.2">1</text>
<text x="64" y="45.5">51.1</text>
<text x="64" y="47">1%</text>
<text x="73.1" y="47">750</text>
<text x="82.8" y="45.5">10.7K</text>
<text x="84.5" y="47.9">1%</text>
<text x="93.5" y="45.5">1K</text>
<text x="93.7" y="47">1%</text>
<text x="100.8" y="42.2">12</text>
<text x="100.8" y="45.8">13</text>
<text x="107.4" y="43.9">14</text>
<text x="119.5" y="44.8">12</text>
<text x="122" y="42.6">TL084B</text>
<text x="129.7" y="46.7">14</text>
<text x="179.9" y="42.5">SW CONVERSION</text>
<text x="198.3" y="42.5">FACTOR</text>
<text x="207.5" y="42.5">(60A)=30.746574A/V</text>
<text x="73.1" y="50.5">0.125W</text>
<text x="73.2" y="48.8">1%</text>
<text x="119.5" y="48.4">13</text>
<text x="123.8" y="53.2">R125</text>
<text x="48.1" y="58.5">ALT_VALUE_SEC4=8.06</text>
<text x="48.1" y="56.3">VALUE=51.1</text>
<text x="93.6" y="55.9">2.2N</text>
<text x="93.7" y="54.1">C117</text>
<text x="94.4" y="57.6">5%</text>
<text x="117.4" y="59.7">VALUE=2.74K</text>
<text x="41" y="61.9">R129</text>
<text x="48.1" y="60.3">ALT_PARTNO_SEC4=GO232AAD61</text>
<text x="48.1" y="62.1">ALT_VALUE_SEC5=8.06</text>
<text x="48.1" y="63.9">ALT_PARTNO_SEC5=GO232AAD61</text>
<text x="107.8" y="62.6">R121</text>
<text x="171.9" y="65.8">U4</text>
<text x="171.9" y="67.6">TL084B</text>
<text x="117.6" y="76.8">VALUE=2.2K</text>
<text x="262.8" y="76.3">C109</text>
<text x="262.8" y="74.5">50V</text>
<text x="271.6" y="76.3">C113</text>
<text x="271.6" y="74.5">50V</text>
<text x="65" y="79.9">R130</text>
<text x="262.9" y="79.9">10%</text>
<text x="262.9" y="78.1">100N</text>
<text x="271.8" y="78.1">100N</text>
<text x="271.8" y="79.9">10%</text>
<text x="49" y="88.1">U5</text>
<text x="49" y="89.8">TL084B</text>
<text x="64.9" y="84.7">0</text>
<text x="94.4" y="84.4">C115</text>
<text x="94.6" y="88.8">100N</text>
<text x="102.4" y="89.9">U5</text>
<text x="262.8" y="89.7">C111</text>
<text x="262.8" y="87.9">50V</text>
<text x="271.6" y="89.7">C116</text>
<text x="271.6" y="87.9">50V</text>
<text x="47.4" y="92.1">5</text>
<text x="47.4" y="95.6">6</text>
<text x="55.6" y="93">7</text>
<text x="64.1" y="92.4">R11</text>
<text x="73.1" y="92.4">R14</text>
<text x="83.7" y="92.4">R18</text>
<text x="92.7" y="92.4">R20</text>
<text x="99.9" y="93.9">10</text>
<text x="102.4" y="91.6">TL084B</text>
<text x="108.2" y="94.7">8</text>
<text x="116.7" y="93.4">U4</text>
<text x="119.5" y="95.6">10</text>
<text x="122" y="93.4">TL084B</text>
<text x="262.9" y="91.5">100N</text>
<text x="262.9" y="93.3">10%</text>
<text x="271.8" y="93.3">10%</text>
<text x="271.8" y="91.5">100N</text>
<text x="64" y="96.3">51.1</text>
<text x="64" y="97.7">1%</text>
<text x="73.1" y="101.3">0.125W</text>
<text x="73.1" y="97.7">750</text>
<text x="73.2" y="99.5">1%</text>
<text x="82.8" y="96.3">10.7K</text>
<text x="83.6" y="98.6">1%</text>
<text x="92.5" y="98.6">1%</text>
<text x="92.6" y="96.3">1K</text>
<text x="100.8" y="97.4">9</text>
<text x="120.4" y="99.2">9</text>
<text x="129.5" y="97.4">8</text>
<text x="49" y="107.3">R126</text>
<text x="57" y="107.1">VALUE=51.1</text>
<text x="93.6" y="106.7">2.2N</text>
<text x="94.6" y="104.9">C118</text>
<text x="120.3" y="104.9">R10</text>
<text x="57" y="109.3">ALT_VALUE_SEC4=8.06</text>
<text x="57" y="111.1">ALT_PARTNO_SEC4=GO232AAD61</text>
<text x="57" y="112.9">ALT_VALUE_SEC5=8.06</text>
<text x="95.3" y="108.4">5%</text>
<text x="106.9" y="113.6">R8</text>
<text x="117.4" y="109.6">VALUE=2.74K</text>
<text x="216" y="113.7">1</text>
<text x="57" y="114.6">ALT_PARTNO_SEC5=GO232AAD61</text>
<text x="215.9" y="121.9">2</text>
<text x="216" y="124.4">1</text>
<text x="117.6" y="127.6">VALUE=2.2K</text>
<text x="215.9" y="132.6">2</text>
<text x="110.4" y="149.4">ASSEMBLY_SEC3=NO</text>
<text x="66.4" y="154.7">1</text>
<text x="90.8" y="152.7">R172</text>
<text x="90.8" y="154.5">2K</text>
<text x="110.4" y="151.2">ASSEMBLY_SEC4=NO</text>
<text x="110.4" y="153">ASSEMBLY_SEC5=NO</text>
<text x="75.6" y="159.7">1</text>
<text x="85.9" y="159.7">4</text>
<text x="90.8" y="157.9">0.25W</text>
<text x="91" y="156.1">1%</text>
<text x="110.4" y="159.7">1</text>
<text x="123.3" y="159.7">2</text>
<text x="126.5" y="157.9">TEMP_DBR_BY1_BY2_NC</text>
<text x="20" y="166.8">2</text>
<text x="20.1" y="163.3">1</text>
<text x="66.3" y="162.9">2</text>
<text x="75.8" y="163.3">2</text>
<text x="85.9" y="163.3">3</text>
<text x="101.7" y="170.4">5</text>
<text x="122.4" y="169.5">6</text>
<text x="103.3" y="174.3">ROOM=INTERFACE</text>
<text x="254.4" y="197.4">A.</text>
<text x="258.4" y="197.4">Tutat</text>
<text x="254.5" y="201">M.</text>
<text x="258.4" y="201">Dehmlow</text>
<text x="254.5" y="208.1">CA47A-000039</text>
<text x="254.6" y="204.5">M.</text>
<text x="258.5" y="204.5">Mann</text>
</g>
<g font-size="1.5">
<text x="161.2" y="55.1">R9</text>
<text x="161.4" y="59.6">10K</text>
<text x="161.2" y="63.1">0.125W</text>
<text x="161.4" y="61.3">1%</text>
<text x="161.2" y="68.5">R7</text>
<text x="161.2" y="76.5">0.125W</text>
<text x="161.4" y="72.9">10K</text>
<text x="161.4" y="74.7">1%</text>
<text x="161.2" y="96.1">R122</text>
<text x="161.4" y="101.4">10K</text>
<text x="175.5" y="96.1">R6</text>
<text x="175.6" y="101.4">10K</text>
<text x="161.2" y="105">0.125W</text>
<text x="161.4" y="103.2">1%</text>
<text x="175.5" y="105">0.125W</text>
<text x="175.6" y="103.2">1%</text>
<text x="218.2" y="116.1">D28</text>
<text x="218.2" y="117.9">TMMBAT42</text>
<text x="219.1" y="121">R116</text>
<text x="202.2" y="127.8">4.22K</text>
<text x="202.2" y="126.1">R111</text>
<text x="202.2" y="131.2">0.25W</text>
<text x="202.3" y="129.5">1%</text>
<text x="219.1" y="129.9">0.125W</text>
<text x="219.2" y="126.3">1K</text>
<text x="219.2" y="128.1">1%</text>
<text x="229.8" y="126.1">R120</text>
<text x="229.8" y="131.2">0.125W</text>
<text x="230" y="127.8">10K</text>
<text x="230" y="129.5">1%</text>
<text x="240.5" y="128.1">C107</text>
<text x="240.5" y="126.2">50V</text>
<text x="240.6" y="131.6">10%</text>
<text x="240.6" y="129.8">100N</text>
<text x="202.2" y="136.8">R117</text>
<text x="213.8" y="135.7">D27</text>
<text x="213.8" y="137.5">TMMBAT42</text>
<text x="202.2" y="138.5">2K</text>
<text x="202.2" y="141.9">0.25W</text>
<text x="202.3" y="140.2">1%</text>
<text x="202.2" y="145.7">R119</text>
<text x="202.2" y="147.4">4.22K</text>
<text x="202.3" y="149.1">1%</text>
<text x="77.5" y="155.7">U19</text>
<text x="202.2" y="150.8">0.25W</text>
<text x="12.5" y="159.2">P6</text>
<text x="12.5" y="161">CON2</text>
<text x="41" y="162">R171</text>
<text x="49.9" y="162">R173</text>
<text x="58.8" y="158.3">C147</text>
<text x="58.8" y="156.5">50V</text>
<text x="58.9" y="160.1">100N</text>
<text x="58.9" y="161.9">10%</text>
<text x="66.8" y="161.5">BAV103</text>
<text x="67.7" y="159.7">D30</text>
<text x="77.5" y="157.4">PS2561L</text>
<text x="114.7" y="157.6">JP11</text>
<text x="41.1" y="167.3">1K</text>
<text x="50" y="167.3">1K</text>
<text x="92.7" y="165.4">C71</text>
<text x="92.7" y="163.7">50V</text>
<text x="92.8" y="167.2">1N</text>
<text x="103.3" y="164.5">U17</text>
<text x="103.3" y="166.3">74HC14</text>
<text x="41.1" y="170.9">1W</text>
<text x="41.1" y="169.1">1%</text>
<text x="50" y="170.9">1W</text>
<text x="50" y="169.1">1%</text>
<text x="92.8" y="169">10%</text>
<text x="104.5" y="171.7">(VCC:14;GND:7)</text>
<text x="165.7" y="184.1">WARNING</text>
<text x="273.4" y="196.6">ORIGINAL DATE</text>
<text x="273.4" y="207.3">SHEET</text>
<text x="281.5" y="204.6">SHEETS</text>
</g>
<g font-size="1.4">
<text x="8.4" y="1.6">CR-9</text>
<text x="13.7" y="1.6">:</text>
<text x="15.8" y="1.6">@PROJ_LIB.PDB_II(SCH_1):PAGE9</text>
<text x="37.4" y="21.2">ASSEMBLY_SEC1=NO</text>
<text x="37.4" y="22.9">ASSEMBLY_SEC2=NO</text>
<text x="37.4" y="28.3">ASSEMBLY_SEC5=NO</text>
<text x="37.4" y="24.7">ASSEMBLY_SEC3=NO</text>
<text x="37.4" y="26.5">ASSEMBLY_SEC4=NO</text>
<text x="179.9" y="35.4">KP(120A/160A</text>
<text x="193.7" y="35.4">INV)=3.43</text>
<text x="20.2" y="41.7">2C4&gt;</text>
<text x="179.9" y="40.8">KP(60A)=1.272953</text>
<text x="151" y="47">2A1&lt;</text>
<text x="100.1" y="51.4">2</text>
<text x="100.2" y="59.6">1</text>
<text x="114.5" y="60.4">1</text>
<text x="117.6" y="64.8">ALT_VALUE_SEC3=2.2K</text>
<text x="117.6" y="63">ALT_PARTNO_SEC2=GAA232FY33</text>
<text x="117.6" y="61.3">ALT_VALUE_SEC2=2.2K</text>
<text x="114.4" y="68.5">2</text>
<text x="117.6" y="71.9">ALT_VALUE_SEC5=2.43K</text>
<text x="117.6" y="70.1">ALT_PARTNO_SEC4=GAA232FY61</text>
<text x="117.6" y="66.6">ALT_PARTNO_SEC3=GAA232FY33</text>
<text x="117.6" y="68.4">ALT_VALUE_SEC4=2.43K</text>
<text x="196.5" y="71.9">2A1&lt;</text>
<text x="74.8" y="75.5">ASSEMBLY_SEC1=NO</text>
<text x="74.8" y="77.3">ASSEMBLY_SEC2=NO</text>
<text x="117.6" y="73.7">ALT_PARTNO_SEC5=GAA232FY61</text>
<text x="20.2" y="81.7">2C4&gt;</text>
<text x="61.7" y="81.4">1</text>
<text x="70.7" y="81.4">2</text>
<text x="74.8" y="79">ASSEMBLY_SEC3=NO</text>
<text x="74.8" y="80.8">ASSEMBLY_SEC4=NO</text>
<text x="74.8" y="83.5">ASSEMBLY_SEC5=NO</text>
<text x="117.6" y="79.9">ALT_PARTNO_SEC2=GAA232FY35</text>
<text x="117.6" y="83.5">ALT_PARTNO_SEC3=GAA232FY35</text>
<text x="117.6" y="81.7">ALT_VALUE_SEC3=8.06K</text>
<text x="117.6" y="78.1">ALT_VALUE_SEC2=8.06K</text>
<text x="117.6" y="87.1">ALT_PARTNO_SEC4=GAA232FY13</text>
<text x="117.6" y="88.9">ALT_VALUE_SEC5=1K</text>
<text x="117.6" y="85.3">ALT_VALUE_SEC4=1K</text>
<text x="117.6" y="90.6">ALT_PARTNO_SEC5=GAA232FY13</text>
<text x="100.1" y="102.2">2</text>
<text x="151" y="106.7">2A1&lt;</text>
<text x="100.2" y="110.4">1</text>
<text x="117.6" y="112.9">ALT_PARTNO_SEC2=GAA232FY33</text>
<text x="117.6" y="111.1">ALT_VALUE_SEC2=2.2K</text>
<text x="117.6" y="118.2">ALT_VALUE_SEC4=2.43K</text>
<text x="117.6" y="116.5">ALT_PARTNO_SEC3=GAA232FY33</text>
<text x="117.6" y="114.7">ALT_VALUE_SEC3=2.2K</text>
<text x="117.6" y="123.6">ALT_PARTNO_SEC5=GAA232FY61</text>
<text x="117.6" y="121.8">ALT_VALUE_SEC5=2.43K</text>
<text x="117.6" y="120">ALT_PARTNO_SEC4=GAA232FY61</text>
<text x="249" y="122.7">2A2&lt;</text>
<text x="117.6" y="130.7">ALT_PARTNO_SEC2=GAA232FY35</text>
<text x="117.6" y="128.9">ALT_VALUE_SEC2=8.06K</text>
<text x="117.6" y="137.8">ALT_PARTNO_SEC4=GAA232FY13</text>
<text x="117.6" y="134.3">ALT_PARTNO_SEC3=GAA232FY35</text>
<text x="117.6" y="132.5">ALT_VALUE_SEC3=8.06K</text>
<text x="117.6" y="136.1">ALT_VALUE_SEC4=1K</text>
<text x="117.6" y="141.4">ALT_PARTNO_SEC5=GAA232FY13</text>
<text x="117.6" y="139.6">ALT_VALUE_SEC5=1K</text>
<text x="145.7" y="160.1">7D6&gt;</text>
<text x="151" y="160.1">2B2&lt;</text>
<text x="145.7" y="170.8">2B8&lt;</text>
<text x="1.9" y="207.3" transform="rotate(-90 1.9 207.3)">OECB_A3</text>
<text x="3.7" y="207.3" transform="rotate(-90 3.7 207.3)">REV 2004-09-06</text>
</g>
<g font-size="1.2">
<text x="49.2" y="47.9">(PVCC,NVCC)</text>
<text x="260.3" y="47">(PVCC,NVCC)</text>
<text x="101.8" y="49.7">(PVCC,NVCC)</text>
<text x="121.4" y="51.4">(PVCC,NVCC)</text>
<text x="171.2" y="76.4">(PVCC,NVCC)</text>
<text x="48.3" y="98.6">(PVCC,NVCC)</text>
<text x="101.8" y="100.4">(PVCC,NVCC)</text>
<text x="121.4" y="102.2">(PVCC,NVCC)</text>
<text x="134.5" y="185.9">THIS WORK AND THE INFORMATION IT CONTAINS ARE THE PROPERTY OF OTIS ELEVATOR</text>
<text x="134.5" y="187.7">COMPANY (OTIS). IT IS DELIVERED TO OTHERS ON THE EXPRESS CONDITION THAT IT</text>
<text x="134.5" y="189.5">WILL BE USED ONLY FOR OR ON BEHALF OF OTIS ; THAT NEITHER IT OR NOR THE</text>
<text x="134.6" y="191.3">INFORMATION IT CONTAINS WILL BE REPRODUCED OR DISCLOSED, IN WHOLE OR IN</text>
<text x="134.5" y="194.8">AND ANY COPIES WILL BE PROMPTLY RETURNED TO OTIS.</text>
<text x="134.5" y="193">PART, WITHOUT THE PRIOR WRITTEN CONSENT OF OTIS ; AND THAT ON DEMAND IT</text>
<text x="134.5" y="198.4">UNPUBLISHED WORK (C) OTIS ELEVATOR COMPANY</text>
<text x="134.5" y="200.2">ALL RIGHTS RESERVED.</text>
<text x="159.4" y="207.9">A United Technologies Company</text>
</g>
<g font-size="1.1">
<text x="113.1" y="35.4">POWER_GROUP=PVCC=V+15V;NVCC=V-15V</text>
<text x="115.8" y="39">POWER_GROUP=PVCC=V+15V;NVCC=V-15V</text>
<text x="41" y="50.6">POWER_GROUP=PVCC=V+15V;NVCC=V-15V</text>
<text x="171" y="64">POWER_GROUP=PVCC=V+15V;NVCC=V-15V</text>
<text x="125.6" y="95.1">POWER_GROUP=PVCC=V+15V;NVCC=V-15V</text>
<text x="48.1" y="104">POWER_GROUP=PVCC=V+15V;NVCC=V-15V</text>
<text x="71.3" y="102.2">POWER_GROUP=PVCC=V+15V;NVCC=V-15V</text>
</g>
</svg>
